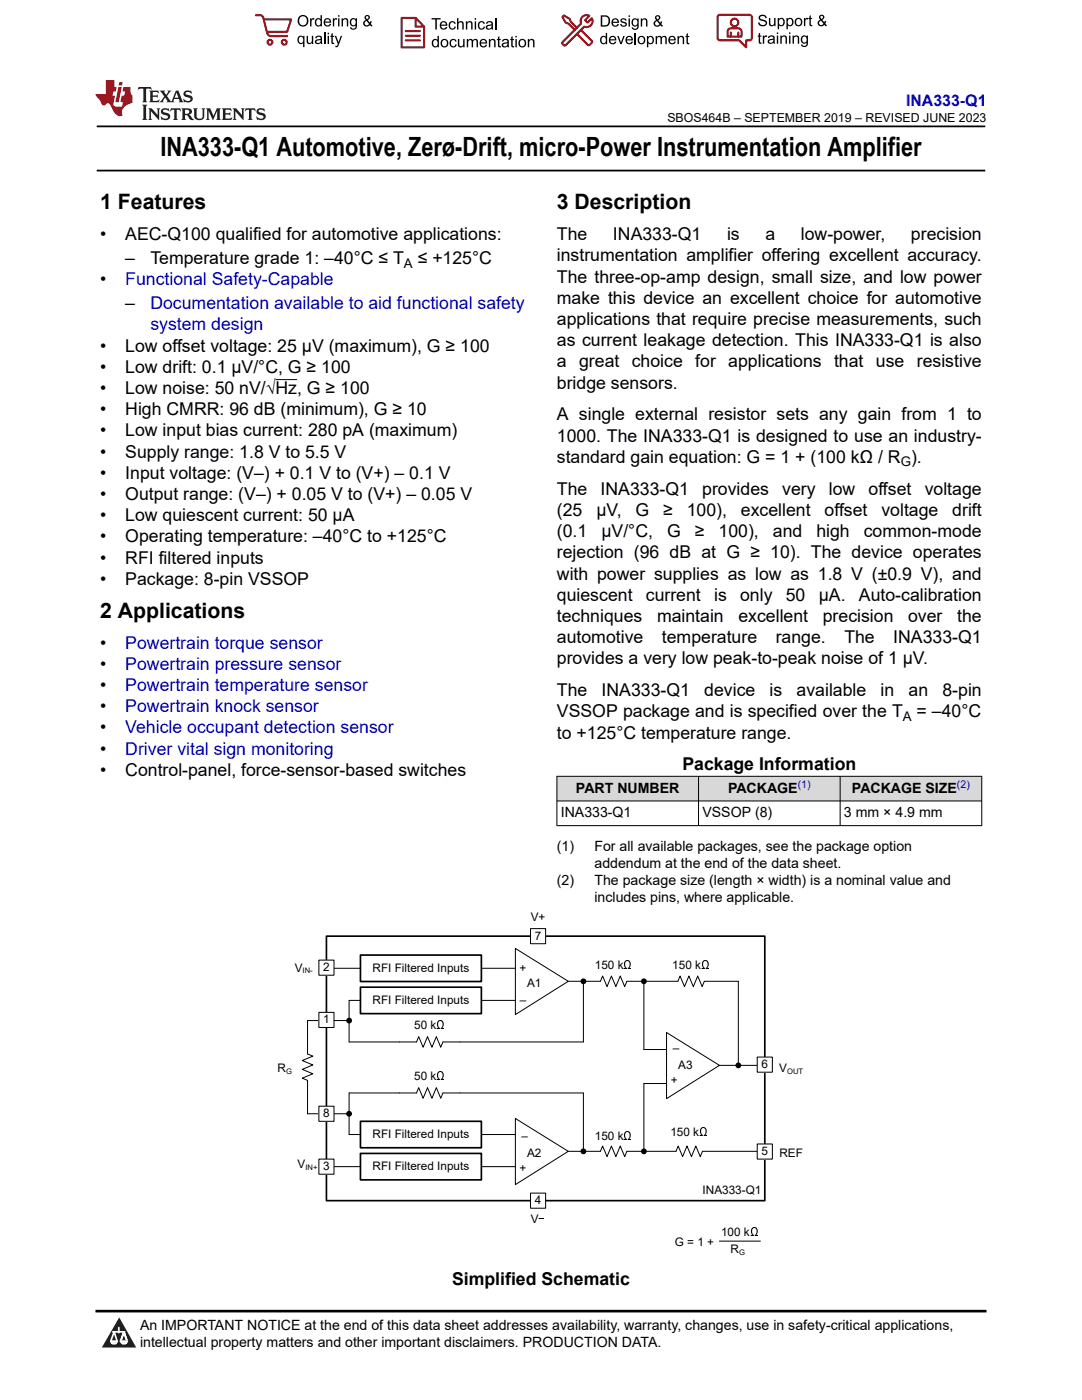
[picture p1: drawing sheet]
<svg xmlns="http://www.w3.org/2000/svg" width="216mm" height="279mm" viewBox="0 0 216 279" stroke-linecap="round" stroke-linejoin="round" font-family="sans-serif">
<path d="M19.3 25.2h177.3M19.3 34h177.3" fill="none" stroke="#000" stroke-width=".35"/>
<path d="M55 75.8h4.3" fill="none" stroke="#000" stroke-width=".2"/>
<g fill="#d8d8d8">
<path d="M111.1 154.9h84.8v5h-84.8z" fill-rule="evenodd"/>
<path d="M111.2 155h28.1v4.8h-28.1z" fill-rule="evenodd"/>
<path d="M139.4 155h28.2v4.8h-28.2z" fill-rule="evenodd"/>
<path d="M167.7 155h28.1v4.8h-28.1z" fill-rule="evenodd"/>
</g>
<path d="M111.1 154.9h84.9M111.1 159.9h84.9M111.1 154.9v9.9M139.4 154.9v9.9M167.6 154.9v9.9M195.9 154.9v9.9M111.1 164.8h84.9" fill="none" stroke="#000" stroke-width=".2"/>
<path d="M71.9 190.6h24.2v5.3h-24.2z" fill-rule="evenodd" fill="#fff"/>
<path d="M71.9 190.6h24.2v5.3h-24.2z" fill="none" stroke="#000" stroke-width=".34"/>
<path d="M71.9 197h24.2v5.3h-24.2z" fill-rule="evenodd" fill="#fff"/>
<path d="M71.9 197h24.2v5.3h-24.2z" fill="none" stroke="#000" stroke-width=".34"/>
<path d="M65.1 193.2h6.8M96.1 193.2h6.7M96.1 199.7h6.7M102.8 189.3l10.6 6.5-10.6 6.7zM113.4 195.8h3v12.1h-28l-.5 1.1-.8-2.1-.9 2.1-.9-2.1-.9 2.1-.9-2.1-.4 1h-13.4v-8.2h2.2M61.4 203.7h8.3" fill="none" stroke="#000" stroke-width=".2"/>
<path d="M71.9 223.8h24.2v5.3h-24.2z" fill-rule="evenodd" fill="#fff"/>
<path d="M71.9 223.8h24.2v5.3h-24.2z" fill="none" stroke="#000" stroke-width=".34"/>
<path d="M71.9 230.2h24.2v5.3h-24.2z" fill-rule="evenodd" fill="#fff"/>
<path d="M65.1 186.8h87.5v52.8h-87.5zM71.9 230.2h24.2v5.3h-24.2z" fill="none" stroke="#000" stroke-width=".34"/>
<path d="M116.4 195.8h3.4l.4-1 .9 2.1 .9-2.1 .9 2.1 .9-2.1 .8 2.1 .5-1.1h10.2l.4-1 .9 2.1 .9-2.1 .8 2.1 .9-2.1 .9 2.1 .4-1.1h6.8v16.8M128.5 195.8v13.7h4.5M61.4 203.7v6.6l1 .5-2.1 .9 2.1 .8-2.1 .9 2.1 .9-2.1 .9 1.1 .4v6.7h8.3M133 206.1l10.6 6.5-10.6 6.7zM133 216.2h-4.5v13.6M143.6 212.6h10.4M65.1 232.8h6.8M71.9 226.4h-2.2v-8.3h13.4l.4-1 .9 2.1 .9-2.1 .9 2.1 .9-2.1 .8 2.1 .5-1.1h28v11.7M96.1 226.4h6.7M96.1 232.8h6.7M102.8 223.2l10.6 6.6-10.6 6.6zM113.4 229.8h6.4l.4-1.1 .9 2.1 .9-2.1 .9 2.1 .9-2.1 .8 2.1 .5-1h9.8l.4-1.1 .9 2.1 .9-2.1 .9 2.1 .8-2.1 .9 2.1 .5-1h12.4" fill="none" stroke="#000" stroke-width=".2"/>
<path d="M63.6 202h3v3.1h-3z" fill-rule="evenodd" fill="#fff"/>
<path d="M63.6 202h3v3.1h-3z" fill="none" stroke="#000" stroke-width=".2"/>
<path d="M63.6 220.8h3v3h-3z" fill-rule="evenodd" fill="#fff"/>
<path d="M63.6 220.8h3v3h-3z" fill="none" stroke="#000" stroke-width=".2"/>
<path d="M151.1 211h3v3h-3z" fill-rule="evenodd" fill="#fff"/>
<path d="M151.1 211h3v3h-3z" fill="none" stroke="#000" stroke-width=".2"/>
<path d="M151.1 228.3h3v3h-3z" fill-rule="evenodd" fill="#fff"/>
<path d="M151.1 228.3h3v3h-3z" fill="none" stroke="#000" stroke-width=".2"/>
<path d="M63.6 191.6h3v3h-3z" fill-rule="evenodd" fill="#fff"/>
<path d="M63.6 191.6h3v3h-3z" fill="none" stroke="#000" stroke-width=".2"/>
<path d="M63.6 231.3h3v3h-3z" fill-rule="evenodd" fill="#fff"/>
<path d="M116 195.8h.4M128.1 195.8h.4M69.3 203.7h.4M147 212.6h.3M63.6 231.3h3v3h-3zM69.3 222.3h.4M116 229.8h.4M128.1 229.8h.4" fill="none" stroke="#000" stroke-width=".2"/>
<g fill="#000">
<circle cx="116.4" cy="195.8" r=".58"/>
<circle cx="128.5" cy="195.8" r=".58"/>
<circle cx="69.7" cy="203.7" r=".58"/>
<circle cx="147.3" cy="212.6" r=".58"/>
<circle cx="69.7" cy="222.3" r=".58"/>
<circle cx="116.4" cy="229.8" r=".58"/>
<circle cx="128.5" cy="229.8" r=".58"/>
</g>
<path d="M105.9 185.3h3v3h-3z" fill-rule="evenodd" fill="#fff"/>
<path d="M105.9 185.3h3v3h-3z" fill="none" stroke="#000" stroke-width=".2"/>
<path d="M105.9 238.1h3v3h-3z" fill-rule="evenodd" fill="#fff"/>
<path d="M105.9 238.1h3v3h-3zM143.5 247.7h8.2" fill="none" stroke="#000" stroke-width=".2"/>
<path d="M0 0h215.9v23.8h-215.9z" fill-rule="evenodd" fill="#fff"/>
<path d="M27.7 17.4l-.2 .6 .5-.3h.6v.1v2.2l-.2 .4h1l-.2-.4v-2.2v-.1h.5l.5 .3-.1-.6zM29.8 18.1l.2 .4v1.5l-.2 .4h1.9l.1-.6a1.08 1.08 0 0 1-1.3 .2v-.7h.6l.4 .2v-.6l-.4 .2h-.6v-.6l.2-.1a1 1 0 0 1 1 .2l-.1-.5zM31.8 18.1l1 1.1-1 1.2h.9l-.2-.2 .4-.7 .5 .7-.2 .2h1.6l-.2-.2 .1-.4h1l.1 .4-.1 .2h.9l-.2-.3-.8-2h-.5l-1 2.2-.8-1.1 .9-1.1h-.8l.2 .2-.5 .7-.3-.7 .1-.2zM35.2 18.5l.4 1h-.8zM36.8 18.2a.65 .65 0 0 0-.2 .7 .65 .65 0 0 0 .6 .5l.7 .2 .1 .2a.79 .79 0 0 1-.7 .4 .79 .79 0 0 1-.7-.5l.1 .7 .2-.1a.93 .93 0 0 0 1.1 .1 .93 .93 0 0 0 .4-1 1.46 1.46 0 0 0-1.2-.6l-.1-.3a1.09 1.09 0 0 1 1.2 .2l-.2-.6-.1 .1-.6-.2zM28.4 20.9l.2 .4v2.3l-.2 .3h1l-.2-.3v-2.3l.2-.4zM29.6 21.6l.2 .4v1.6l-.2 .3h.8l-.3-.3v-1.4l1.7 1.8v-2l.2-.4h-.8l.2 .2 .1 1.1-1.2-1.3zM32.3 21.8a.65 .65 0 0 0-.2 .7 .65 .65 0 0 0 .7 .4l.6 .2 .1 .2a.79 .79 0 0 1-.7 .4 .79 .79 0 0 1-.7-.5l.1 .7 .2-.1a.93 .93 0 0 0 1.1 .1 .93 .93 0 0 0 .4-.9 1.46 1.46 0 0 0-1.2-.6l-.1-.4a1.09 1.09 0 0 1 1.2 .2l-.2-.6-.1 .1-.6-.1zM34.1 21.6l-.1 .7a.63 .63 0 0 1 .7-.4l.1 1.7-.3 .3h1l-.2-.3v-1.7a.66 .66 0 0 1 .8 .4l-.1-.7zM36.2 21.6l.2 .4v1.6l-.2 .3h.9l-.2-.2v-.7h.5l.1 .2a.79 .79 0 0 0 1.2 .6l-1-.9a.61 .61 0 0 0 .6-.6 .61 .61 0 0 0-.5-.6zM36.9 21.9h.2a.47 .47 0 0 1 .5 .1 .47 .47 0 0 1 .1 .5l-.2 .2h-.6zM38.5 21.6l.2 .2a2.27 2.27 0 0 0 .4 2 1.04 1.04 0 0 0 1.7-.7v-1.3l.2-.2h-.8l.2 .4v1.1a.6 .6 0 0 1-.6 .6 .6 .6 0 0 1-.6-.6v-1.1l.3-.4zM41.1 21.6l.2 .4v1.6l-.2 .3h.7l-.2-.3v-1.5l.9 1.9 .8-1.9v1.5l-.2 .3h1l-.3-.3v-1.6l.3-.4h-.8l-.7 1.5-.7-1.5zM44.3 21.6l.2 .4v1.6l-.2 .3h1.9l.1-.5a1.09 1.09 0 0 1-1.3 .1v-.6h.6l.4 .1v-.6l-.4 .2h-.6v-.6l.2-.1a1.01 1.01 0 0 1 1 .3l-.1-.6zM46.4 21.6l.3 .4v1.6l-.3 .3h.8l-.2-.3v-1.4l1.6 1.8v-2l.2-.4h-.7l.2 .2v1.1l-1.2-1.3zM49 21.6l-.1 .7a.63 .63 0 0 1 .8-.4v1.7l-.3 .3h1l-.2-.3v-1.7a.66 .66 0 0 1 .8 .4l-.1-.7zM51.4 21.8a.65 .65 0 0 0-.2 .7 .65 .65 0 0 0 .6 .4l.6 .2 .2 .2a.79 .79 0 0 1-.8 .4 .79 .79 0 0 1-.6-.5l.1 .7 .2-.1a.93 .93 0 0 0 1 .1 .93 .93 0 0 0 .5-.9 1.46 1.46 0 0 0-1.3-.6l-.1-.4a1.09 1.09 0 0 1 1.3 .2l-.2-.6-.2 .1-.5-.1z" fill="#231f20"/>
<path d="M21.1 16v2.8h-2.1l.1 .3 .9 1a.95 .95 0 0 0 .9 .9 .59 .59 0 0 1 .6-.4 .59 .59 0 0 1 .5 .4l.4 .8a1.59 1.59 0 0 0 2.1 1.3 1.61 1.61 0 0 1 1-2.2l1-.4-.1-1.5a1.59 1.59 0 0 1-.4-1.6h-1.4l-.2 .9h.5l-.1 .8h-.5l-.2 1v.2l.4 .1-.2 .9h-.6a.73 .73 0 0 1-1.1-.7l.3-1.5h-.5l.2-.8h.5l.2-.9h-.5v-1.4zM23.6 17.4l-.6 3h.7l.6-3zM23.8 16.4l-.1 .7h.7l.1-.7z" fill="#ed1c24"/>
<g fill="#000">
<path d="M59.4 4.2a1.12 1.12 0 0 1 2.2 0 1.12 1.12 0 0 1-2.2 0zM59.9 3.5a.89 .89 0 0 0-.1 1.1 .89 .89 0 0 0 1.1 .4 .88 .88 0 0 0 .3-1.3 .88 .88 0 0 0-1.3-.2z" fill-rule="evenodd"/>
<path d="M59.5 7.3l.5-.2 .5 .3v-.3h.3v2.3h-.3v-.8a.74 .74 0 0 1-1 0 .74 .74 0 0 1-.1-1zM59.8 7.5a.57 .57 0 0 0-.2 .7 .57 .57 0 0 0 .8 .2 .57 .57 0 0 0 .1-.7 .57 .57 0 0 0-.7-.2z" fill-rule="evenodd"/>
<path d="M61.9 3.6h.2v.3l.2-.2 .3-.1 .2 .1-.1 .3a.36 .36 0 0 0-.5 0 .36 .36 0 0 0 0 .4v.9h-.3z" fill-rule="evenodd"/>
<path d="M61.2 7.1h.3v.9a.41 .41 0 0 0 .4 .6 .41 .41 0 0 0 .3-.6v-.9h.3v1.7h-.2v-.3a.58 .58 0 0 1-.7 .3 .58 .58 0 0 1-.4-.6z" fill-rule="evenodd"/>
<path d="M63 3.8l.5-.2 .5 .2v-.8h.2v2.3h-.2v-.2a.75 .75 0 0 1-1-.1 .75 .75 0 0 1-.1-1zM63.2 4a.57 .57 0 0 0-.1 .7 .57 .57 0 0 0 .8 .2 .57 .57 0 0 0 .1-.7 .57 .57 0 0 0-.8-.2z" fill-rule="evenodd"/>
<path d="M63 7.3a.74 .74 0 0 1 1-.1 .74 .74 0 0 1 .3 .9v.7h-.3v-.2a.57 .57 0 0 1-.8 .2 .57 .57 0 0 1-.2-.8l1-.3a.41 .41 0 0 0-.4-.4 .41 .41 0 0 0-.4 .4l-.3-.1zM63.2 8.2a.35 .35 0 0 0 .2 .5 .35 .35 0 0 0 .5-.3l.1-.4z" fill-rule="evenodd"/>
<path d="M65.4 6.5h.3v.3h-.3zM65.4 7.1h.3v1.7h-.3z" fill-rule="evenodd"/>
<path d="M64.8 3.8a.76 .76 0 0 1 .9-.1 .76 .76 0 0 1 .4 .8h-1.2a.47 .47 0 0 0 .3 .6 .47 .47 0 0 0 .6-.4l.3 .1a.82 .82 0 0 1-1.3 .3 .82 .82 0 0 1 0-1.3zM65 4l-.1 .3h.9l-.3-.4z" fill-rule="evenodd"/>
<path d="M66.4 3.6h.3v.3l.1-.2 .4-.1 .1 .1-.1 .3a.36 .36 0 0 0-.4 0 .36 .36 0 0 0-.1 .4v.9h-.3z" fill-rule="evenodd"/>
<path d="M66.1 6.7l.3-.1v.5h.3v.3h-.3v.9l.1 .2h.2v.3a.41 .41 0 0 1-.4-.1 .41 .41 0 0 1-.2-.4v-.9h-.2v-.3h.2z" fill-rule="evenodd"/>
<path d="M66.8 7.1h.3l.4 1.4 .5-1.4h.3l-.6 1.7a.57 .57 0 0 1-.8 .6v-.3a.37 .37 0 0 0 .5-.3z" fill-rule="evenodd"/>
<path d="M67.5 3h.2v.3h-.2zM67.5 3.6h.2v1.7h-.2z" fill-rule="evenodd"/>
<path d="M68.2 3.6h.2v.3a.58 .58 0 0 1 .7-.3 .58 .58 0 0 1 .4 .7v1h-.3v-1a.4 .4 0 0 0-.4-.5 .4 .4 0 0 0-.4 .6v.9h-.2z" fill-rule="evenodd"/>
<path d="M70 3.8l.5-.2 .5 .2v-.2h.2v1.5a.71 .71 0 0 1-.5 .8 .71 .71 0 0 1-.8-.5h.2a.46 .46 0 0 0 .6 .3 .46 .46 0 0 0 .3-.6 .78 .78 0 0 1-1.1-.2 .78 .78 0 0 1 .1-1.1zM70.2 4a.53 .53 0 0 0-.1 .8 .53 .53 0 0 0 .8 0 .54 .54 0 0 0 0-.7 .54 .54 0 0 0-.7-.1z" fill-rule="evenodd"/>
<path d="M72.9 3.1a.53 .53 0 0 1 .8 .1 .53 .53 0 0 1-.3 .8l.4 .5 .1-.3 .3 .1-.2 .5 .3 .3-.2 .2-.3-.3a.71 .71 0 0 1-1.2 .1 .71 .71 0 0 1 .4-1.1l-.3-.5zM73 3.5a.3 .3 0 0 0 .6 0 .3 .3 0 0 0-.6 0zM72.9 4.3a.45 .45 0 0 0 0 .7 .45 .45 0 0 0 .7-.2l-.5-.6z" fill-rule="evenodd"/>
<path d="M86.1 3.6h1.8v.3h-.7v2h-.3v-2h-.8z" fill-rule="evenodd"/>
<path d="M86.3 8l.5-.2 .5 .2v-.8h.3v2.2h-.3v-.2a.76 .76 0 0 1-1 0 .76 .76 0 0 1-.1-1zM86.6 8.1a.58 .58 0 0 0-.2 .8 .58 .58 0 0 0 .8 .2 .58 .58 0 0 0 .1-.8 .58 .58 0 0 0-.7-.2z" fill-rule="evenodd"/>
<path d="M88.2 7.9a.81 .81 0 0 1 1.1 .2 .81 .81 0 0 1-.2 1.1 .81 .81 0 0 1-1.1-.1l-.1-.8zM88.3 8.1a.57 .57 0 0 0 0 .9 .57 .57 0 0 0 .8 0 .57 .57 0 0 0 0-.8 .57 .57 0 0 0-.8-.1z" fill-rule="evenodd"/>
<path d="M88 4.4a.77 .77 0 0 1 .9-.1 .77 .77 0 0 1 .4 .8h-1.3a.48 .48 0 0 0 .4 .6 .48 .48 0 0 0 .6-.3h.3a.83 .83 0 0 1-1.3 .4 .83 .83 0 0 1 0-1.4zM88.2 4.6l-.2 .3h1l-.3-.4z" fill-rule="evenodd"/>
<path d="M89.7 4.4a.7 .7 0 0 1 1.2 .3l-.2 .1a.45 .45 0 0 0-.6-.3 .45 .45 0 0 0-.3 .6 .45 .45 0 0 0 .3 .6 .45 .45 0 0 0 .6-.4h.3a.76 .76 0 0 1-1.1 .6 .76 .76 0 0 1-.3-1.1z" fill-rule="evenodd"/>
<path d="M89.9 8a.7 .7 0 0 1 1.2 .3h-.3a.45 .45 0 0 0-.5-.3 .45 .45 0 0 0-.3 .6 .45 .45 0 0 0 .3 .6 .45 .45 0 0 0 .6-.4l.2 .1a.76 .76 0 0 1-1 .5 .76 .76 0 0 1-.4-1.1z" fill-rule="evenodd"/>
<path d="M91.2 3.6h.3v.8a.59 .59 0 0 1 .7-.2 .59 .59 0 0 1 .3 .7v1h-.2v-1a.4 .4 0 0 0-.5-.4 .4 .4 0 0 0-.3 .5v.9h-.3z" fill-rule="evenodd"/>
<path d="M91.4 7.8h.2v.9a.41 .41 0 0 0 .5 .5 .41 .41 0 0 0 .3-.5v-.9h.3v1.6h-.3v-.2a.58 .58 0 0 1-.7 .3 .58 .58 0 0 1-.3-.7z" fill-rule="evenodd"/>
<path d="M93 4.2h.2v.3a.59 .59 0 0 1 .7-.3 .59 .59 0 0 1 .4 .7v1h-.3v-1a.41 .41 0 0 0-.4-.5 .41 .41 0 0 0-.4 .6v.9h-.2z" fill-rule="evenodd"/>
<path d="M93.1 7.8h.3v.2a.56 .56 0 0 1 1 0 .54 .54 0 0 1 .6-.2 .54 .54 0 0 1 .4 .5v1.1h-.3v-1a.34 .34 0 0 0-.3-.4 .34 .34 0 0 0-.4 .3v1.1h-.3v-1a.38 .38 0 0 0-.5-.4 .38 .38 0 0 0-.2 .6v.8h-.3z" fill-rule="evenodd"/>
<path d="M94.7 3.6h.3v.3h-.3zM94.7 4.2h.3v1.7h-.3z" fill-rule="evenodd"/>
<path d="M95.5 4.4a.7 .7 0 0 1 1.3 .3l-.3 .1a.45 .45 0 0 0-.6-.3 .45 .45 0 0 0-.3 .6 .45 .45 0 0 0 .3 .6 .45 .45 0 0 0 .6-.4h.3a.76 .76 0 0 1-1.1 .6 .76 .76 0 0 1-.3-1.1z" fill-rule="evenodd"/>
<path d="M95.9 8a.77 .77 0 0 1 .9-.2 .77 .77 0 0 1 .4 .9h-1.2a.48 .48 0 0 0 .3 .5 .48 .48 0 0 0 .6-.3h.3a.83 .83 0 0 1-1.3 .4 .83 .83 0 0 1 0-1.3zM96.1 8.1l-.1 .4h.9l-.2-.5z" fill-rule="evenodd"/>
<path d="M97.5 7.8h.3v.2a.59 .59 0 0 1 .7-.2 .59 .59 0 0 1 .4 .6v1h-.3v-1a.41 .41 0 0 0-.5-.4 .41 .41 0 0 0-.3 .5v.9h-.3z" fill-rule="evenodd"/>
<path d="M97.1 4.4a.74 .74 0 0 1 1-.1 .74 .74 0 0 1 .3 .9v.7h-.3v-.2a.59 .59 0 0 1-.8 .2 .59 .59 0 0 1-.3-.8l1.1-.3a.42 .42 0 0 0-.4-.4 .42 .42 0 0 0-.5 .4l-.2-.1zM97.3 5.3a.36 .36 0 0 0 .2 .5 .36 .36 0 0 0 .5-.2l.1-.5z" fill-rule="evenodd"/>
<path d="M99.4 7.4l.2-.2v.6h.3v.2h-.3v1l.1 .2h.2l.1 .2a.41 .41 0 0 1-.5 0 .41 .41 0 0 1-.1-.4v-1h-.2v-.2h.2z" fill-rule="evenodd"/>
<path d="M100.3 8a.74 .74 0 0 1 .9-.2 .74 .74 0 0 1 .3 .9l.1 .7h-.3v-.2a.59 .59 0 0 1-.8 .3 .59 .59 0 0 1-.3-.8l1-.3a.42 .42 0 0 0-.3-.4 .42 .42 0 0 0-.5 .3h-.3zM100.5 8.8a.36 .36 0 0 0 .1 .5 .36 .36 0 0 0 .5-.2l.2-.5z" fill-rule="evenodd"/>
<path d="M102 7.4l.3-.2v.6h.3v.2h-.3v1l.1 .2h.2v.2a.41 .41 0 0 1-.5 0 .41 .41 0 0 1-.1-.4v-1h-.2v-.2h.2z" fill-rule="evenodd"/>
<path d="M102.8 7.2h.3v.3h-.3zM102.8 7.8h.3v1.6h-.3z" fill-rule="evenodd"/>
<path d="M103.7 7.9a.81 .81 0 0 1 1.1 .2 .81 .81 0 0 1-.1 1.1 .81 .81 0 0 1-1.2-.1v-.8zM103.9 8.1a.57 .57 0 0 0-.1 .9 .57 .57 0 0 0 .8 0 .57 .57 0 0 0 0-.8 .57 .57 0 0 0-.7-.1z" fill-rule="evenodd"/>
<path d="M105.3 7.8h.3v.2a.59 .59 0 0 1 .7-.2 .59 .59 0 0 1 .4 .6v1h-.3v-1a.41 .41 0 0 0-.5-.4 .41 .41 0 0 0-.3 .5v.9h-.3z" fill-rule="evenodd"/>
<path d="M119.9 3.1h.7a1.12 1.12 0 0 1 1.1 1.1 1.12 1.12 0 0 1-1 1.1h-.8zM120.2 3.3v1.7h.4a.86 .86 0 0 0 .8-.8 .86 .86 0 0 0-.8-.9z" fill-rule="evenodd"/>
<path d="M119.9 7.4l.5-.3 .5 .3v-.8h.2v2.2h-.2v-.2a.75 .75 0 0 1-1 0 .75 .75 0 0 1-.1-1zM120.1 7.5a.57 .57 0 0 0-.1 .8 .57 .57 0 0 0 .8 .2 .57 .57 0 0 0 .1-.8 .57 .57 0 0 0-.8-.2z" fill-rule="evenodd"/>
<path d="M121.7 7.4a.76 .76 0 0 1 .9-.2 .76 .76 0 0 1 .4 .9h-1.2a.47 .47 0 0 0 .3 .5 .47 .47 0 0 0 .6-.3h.3a.82 .82 0 0 1-1.3 .4 .82 .82 0 0 1 0-1.3zM121.9 7.5l-.1 .3h.9l-.3-.4z" fill-rule="evenodd"/>
<path d="M122.2 3.9a.76 .76 0 0 1 .9-.2 .76 .76 0 0 1 .4 .9h-1.2a.47 .47 0 0 0 .4 .5 .47 .47 0 0 0 .5-.3h.3a.82 .82 0 0 1-1.3 .4 .82 .82 0 0 1 0-1.3zM122.5 4l-.2 .3h.9l-.2-.4z" fill-rule="evenodd"/>
<path d="M123.9 3.8a.71 .71 0 0 1 1.1 .3h-.2a.32 .32 0 0 0-.4-.3 .32 .32 0 0 0-.3 .4h.1a.75 .75 0 0 1 .9 .8 .72 .72 0 0 1-.7 .3 .72 .72 0 0 1-.7-.5h.3a.36 .36 0 0 0 .4 .4 .36 .36 0 0 0 .3-.5 .8 .8 0 0 1-.9-.7z" fill-rule="evenodd"/>
<path d="M123.2 7.2h.3l.4 1.3 .5-1.3h.3l-.7 1.6h-.2z" fill-rule="evenodd"/>
<path d="M125.4 3.1h.3v.3h-.3zM125.4 3.7h.3v1.6h-.3z" fill-rule="evenodd"/>
<path d="M125 7.4a.76 .76 0 0 1 .9-.2 .76 .76 0 0 1 .4 .9h-1.2a.47 .47 0 0 0 .3 .5 .47 .47 0 0 0 .6-.3h.3a.82 .82 0 0 1-1.3 .4 .82 .82 0 0 1 0-1.3zM125.2 7.5l-.1 .3h.9l-.2-.4z" fill-rule="evenodd"/>
<path d="M126.2 3.9l.5-.3 .5 .3v-.2h.2v1.4a.71 .71 0 0 1-.5 .8 .71 .71 0 0 1-.8-.5l.2 .1a.46 .46 0 0 0 .6 .2 .46 .46 0 0 0 .3-.6 .78 .78 0 0 1-1.1-.1 .78 .78 0 0 1 .1-1.1zM126.4 4a.53 .53 0 0 0-.1 .8 .53 .53 0 0 0 .8 0 .54 .54 0 0 0 0-.7 .54 .54 0 0 0-.7-.1z" fill-rule="evenodd"/>
<path d="M127.5 7.3a.8 .8 0 0 1 1.1 .2 .8 .8 0 0 1-.1 1.1 .8 .8 0 0 1-1.2-.1v-.8zM127.7 7.5a.56 .56 0 0 0-.1 .9 .56 .56 0 0 0 .8-.1 .56 .56 0 0 0 0-.7 .56 .56 0 0 0-.7-.1z" fill-rule="evenodd"/>
<path d="M127.9 3.7h.2v.2a.58 .58 0 0 1 .7-.2 .58 .58 0 0 1 .4 .6v1h-.3v-1a.4 .4 0 0 0-.4-.4 .4 .4 0 0 0-.4 .5v.9h-.2z" fill-rule="evenodd"/>
<path d="M129.1 7.2h.2v.2a.72 .72 0 0 1 1-.1 .72 .72 0 0 1 .2 1 .64 .64 0 0 1-.5 .5 .64 .64 0 0 1-.6-.2v.8h-.3zM129.5 7.5a.56 .56 0 0 0-.2 .8 .56 .56 0 0 0 .8 .2 .56 .56 0 0 0 .1-.8 .56 .56 0 0 0-.7-.2z" fill-rule="evenodd"/>
<path d="M130.8 7.2h.3v.2a.55 .55 0 0 1 .9 0 .53 .53 0 0 1 .6-.3 .53 .53 0 0 1 .4 .6v1.1h-.2v-1a.34 .34 0 0 0-.3-.4 .34 .34 0 0 0-.4 .3v1.1h-.3v-1a.37 .37 0 0 0-.5-.4 .37 .37 0 0 0-.2 .6v.8h-.3z" fill-rule="evenodd"/>
<path d="M130.8 3.2a.53 .53 0 0 1 .9 .1 .53 .53 0 0 1-.4 .8l.4 .5 .2-.4 .2 .1-.2 .5 .4 .3-.2 .3-.3-.4a.71 .71 0 0 1-1.2 .1 .71 .71 0 0 1 .3-1.1l-.2-.5zM130.9 3.6a.3 .3 0 0 0 .6 0 .3 .3 0 0 0-.6 0zM130.9 4.3a.45 .45 0 0 0 0 .7 .45 .45 0 0 0 .7-.2l-.5-.6z" fill-rule="evenodd"/>
<path d="M133.6 7.4a.76 .76 0 0 1 .9-.2 .76 .76 0 0 1 .3 .9h-1.2a.47 .47 0 0 0 .4 .5 .47 .47 0 0 0 .6-.3h.2a.82 .82 0 0 1-1.2 .4 .82 .82 0 0 1 0-1.3zM133.8 7.5l-.2 .3h1l-.3-.4z" fill-rule="evenodd"/>
<path d="M135.2 7.2h.2v.2a.58 .58 0 0 1 .7-.2 .58 .58 0 0 1 .4 .6v1h-.3v-1a.4 .4 0 0 0-.4-.4 .4 .4 0 0 0-.3 .5v.9h-.3z" fill-rule="evenodd"/>
<path d="M137 6.8l.3-.2v.6h.2v.2h-.2v1v.2h.2l.1 .2a.41 .41 0 0 1-.5 0 .41 .41 0 0 1-.1-.5v-.9h-.2v-.2h.2z" fill-rule="evenodd"/>
<path d="M151.6 3.1a.88 .88 0 0 1 1.4 .5h-.3a.49 .49 0 0 0-.5-.5 .49 .49 0 0 0-.5 .6l.1 .1a1.06 1.06 0 0 1 1.2 1 .95 .95 0 0 1-.9 .4 .95 .95 0 0 1-.8-.7h.3a.58 .58 0 0 0 .6 .5 .58 .58 0 0 0 .5-.6l-.2-.1a.95 .95 0 0 1-1.1-.9z" fill-rule="evenodd"/>
<path d="M151.4 6.7l.3-.2v.6h.2v.2h-.2v1v.2h.2l.1 .2a.41 .41 0 0 1-.5 0 .41 .41 0 0 1-.1-.5v-.9h-.2v-.2h.2z" fill-rule="evenodd"/>
<path d="M152.2 7.1h.3v.2l.1-.2h.4h.1l-.1 .3a.36 .36 0 0 0-.4 0 .36 .36 0 0 0-.1 .5v.8h-.3z" fill-rule="evenodd"/>
<path d="M153.3 7.3a.74 .74 0 0 1 1-.2 .74 .74 0 0 1 .3 .9l.1 .7h-.3l-.1-.2a.57 .57 0 0 1-.8 .3 .57 .57 0 0 1-.1-.9l.9-.2a.41 .41 0 0 0-.4-.4 .41 .41 0 0 0-.4 .3h-.3zM153.5 8.1a.35 .35 0 0 0 .2 .5 .35 .35 0 0 0 .5-.2l.1-.5z" fill-rule="evenodd"/>
<path d="M153.4 3.6h.3v.9a.41 .41 0 0 0 .4 .5 .41 .41 0 0 0 .4-.5v-.9h.2v1.6h-.2v-.2a.58 .58 0 0 1-.7 .2 .58 .58 0 0 1-.4-.6z" fill-rule="evenodd"/>
<path d="M155 6.5h.3v.3h-.3zM155 7.1h.3v1.6h-.3z" fill-rule="evenodd"/>
<path d="M155.2 3.6h.2v.2a.72 .72 0 0 1 1-.1 .72 .72 0 0 1 .2 1 .64 .64 0 0 1-.5 .5 .64 .64 0 0 1-.6-.2v.8h-.3zM155.6 3.9a.56 .56 0 0 0-.2 .8 .56 .56 0 0 0 .8 .2 .56 .56 0 0 0 .1-.8 .56 .56 0 0 0-.7-.2z" fill-rule="evenodd"/>
<path d="M155.7 7.1h.3v.2a.58 .58 0 0 1 .7-.2 .58 .58 0 0 1 .3 .6v1h-.3v-1a.4 .4 0 0 0-.4-.4 .4 .4 0 0 0-.3 .5v.9h-.3z" fill-rule="evenodd"/>
<path d="M156.9 3.6h.3v.2a.72 .72 0 0 1 .9-.1 .72 .72 0 0 1 .2 1 .64 .64 0 0 1-.4 .5 .64 .64 0 0 1-.7-.2v.8h-.3zM157.3 3.9a.56 .56 0 0 0-.1 .8 .56 .56 0 0 0 .7 .2 .56 .56 0 0 0 .2-.8 .56 .56 0 0 0-.8-.2z" fill-rule="evenodd"/>
<path d="M157.4 6.5h.3v.3h-.3zM157.4 7.1h.3v1.6h-.3z" fill-rule="evenodd"/>
<path d="M158.1 7.1h.3v.2a.58 .58 0 0 1 .7-.2 .58 .58 0 0 1 .4 .6v1h-.3v-1a.4 .4 0 0 0-.5-.4 .4 .4 0 0 0-.3 .5v.9h-.3z" fill-rule="evenodd"/>
<path d="M158.8 3.7a.8 .8 0 0 1 1.1 .2 .8 .8 0 0 1-.1 1.1 .8 .8 0 0 1-1.1-.1l-.1-.8zM159 3.9a.56 .56 0 0 0-.1 .9 .56 .56 0 0 0 .9 0 .56 .56 0 0 0-.1-.8 .56 .56 0 0 0-.7-.1z" fill-rule="evenodd"/>
<path d="M160 7.3l.5-.2 .5 .2v-.2h.2v1.4a.71 .71 0 0 1-.5 .9 .71 .71 0 0 1-.9-.5h.3a.46 .46 0 0 0 .6 .2 .46 .46 0 0 0 .2-.6 .78 .78 0 0 1-1-.1 .78 .78 0 0 1 .1-1.1zM160.2 7.4a.53 .53 0 0 0-.1 .8 .53 .53 0 0 0 .8 0 .54 .54 0 0 0 0-.7 .54 .54 0 0 0-.7-.1z" fill-rule="evenodd"/>
<path d="M160.4 3.6h.3v.2l.1-.2h.4h.1l-.1 .3a.36 .36 0 0 0-.4 0 .36 .36 0 0 0-.1 .5v.8h-.3z" fill-rule="evenodd"/>
<path d="M161.5 3.2l.3-.2v.6h.3v.2h-.3v1v.2h.3v.2a.41 .41 0 0 1-.5 0 .41 .41 0 0 1-.1-.5v-.9h-.2v-.2h.2z" fill-rule="evenodd"/>
<path d="M163.6 3.1a.53 .53 0 0 1 .8 .1 .53 .53 0 0 1-.3 .8l.4 .5 .1-.3h.3l-.2 .5 .3 .3-.2 .3-.3-.3a.71 .71 0 0 1-1.2 .1 .71 .71 0 0 1 .4-1.2l-.3-.5zM163.7 3.5a.3 .3 0 0 0 .5 0 .3 .3 0 0 0-.5 0zM163.6 4.2a.45 .45 0 0 0 0 .8 .45 .45 0 0 0 .7-.3l-.5-.6z" fill-rule="evenodd"/>
</g>
<path d="M64.8 6.5v2.3M98.9 3.6v2.3M126.8 6.6v2.2" fill="none" stroke="#000" stroke-width=".28"/>
<g fill="none" stroke="#de0000" stroke-width=".42">
<path d="M51.1 3l1 .1a1.4 1.4 0 0 1 .6 1.2l.7 2.5a.95 .95 0 0 0 1.1 .4h2.8M52.7 3.9h5.4l-.8 2.4h-4M80.1 3.6h2.8v1.7h1.7v4.2h-4.5zM81 7.1h2.8M81 6.2h2.8M81 8.1h2.8M82.9 3.6l1.7 1.7M115.1 5.5l-1.3-1.2-.1-.5-1.2-.7-.3 .3 .7 1.1 .5 .2 1.3 1.3M115.9 6l2.2 2.2v.3l-.5 .5h-.3l-2.2-2.2zM115.9 6l.7-.7a1.19 1.19 0 0 0 1.3-.3 1.19 1.19 0 0 0 .2-1.4l-.9 .9-.4-.5 .8-.8a1.19 1.19 0 0 0-1.4 .1 1.19 1.19 0 0 0-.2 1.4l-3.8 3.7v.3l.3 .3h.3l2.3-2.2M143.2 3.2l.4-.2h6l.4 .2v4.4l-.2 .4-.9 .1v1.3l-1.4-1.3h-3.9l-.4-.3zM145.4 5.8l.4-.1h1.6a.61 .61 0 0 1 .6 .6v1h-2.8v-1z"/>
<path d="M145.8 6.5v.8M147.3 6.5v.8"/>
<circle cx="53.9" cy="8.4" r=".49"/>
<circle cx="56.7" cy="8.4" r=".49"/>
<circle cx="146.6" cy="4.5" r=".75"/>
</g>
<path d="M0 261.4h215.9v18h-215.9z" fill-rule="evenodd" fill="#fff"/>
<path d="M23.8 262.9l3.4 6h-6.9z" fill="#231f20"/>
<path d="M22.1 267.7h1.3l-.4 .5h-.3a.55 .55 0 0 1-.6-.5z" fill-rule="evenodd" fill="#fff"/>
<path d="M22.1 267.7h1.3l-.4 .5h-.3a.55 .55 0 0 1-.6-.5z" fill="none" stroke="#231f20" stroke-width=".34"/>
<path d="M22.1 267.7h1.3l-.4 .5h-.5zM22.6 265.8h.1M22.6 265.8h2.3zM23.7 265.9h.1M23.7 264.9v1zM24 267.7h.1" fill="none" stroke="#fff" stroke-width=".34"/>
<path d="M24.7 265.8l-.7 1.9z" fill="#fff"/>
<path d="M24.7 265.8l-.7 1.9z" fill="none" stroke="#fff" stroke-width=".34"/>
<path d="M24.7 265.8l.7 1.9z" fill="#fff"/>
<path d="M22.8 265.8l-.7 1.9zM22.8 265.8l.6 1.9zM24.7 265.8l.7 1.9zM25.3 267.7h.1" fill="none" stroke="#fff" stroke-width=".34"/>
<path d="M24.1 267.7h1.3a.65 .65 0 0 1-.6 .5 .65 .65 0 0 1-.7-.5z" fill-rule="evenodd" fill="#fff"/>
<path d="M24.1 267.7h1.3a.65 .65 0 0 1-.6 .5 .65 .65 0 0 1-.7-.5z" fill="none" stroke="#231f20" stroke-width=".34"/>
<path d="M24 267.7h.1M24.1 267.7h1.3l-.4 .5h-.5z" fill="none" stroke="#fff" stroke-width=".34"/>
<path d="M19 261.7h177.8" fill="none" stroke="#000" stroke-width=".53"/>
<text font-size="5.3" x="32" y="31.2">INA333-Q1 Automotive, Zerø-Drift, micro-Power Instrumentation Amplifier</text>
<g font-size="4.2">
<text x="20" y="41.8">1 Features</text>
<text x="111.1" y="41.8">3 Description</text>
<text x="20" y="123.3">2 Applications</text>
</g>
<g font-size="3.5">
<text x="20" y="47.9">•</text>
<text x="25" y="47.9">AEC-Q100 qualified for automotive applications:</text>
<text x="111.1" y="47.9">The</text>
<text x="122.3" y="47.9">INA333-Q1</text>
<text x="145.1" y="47.9">is</text>
<text x="152.7" y="47.9">a</text>
<text x="159.8" y="47.9">low-power,</text>
<text x="181.8" y="47.9">precision</text>
<text x="25" y="52.7">–</text>
<text x="30" y="52.7">Temperature grade 1: –40°C ≤ T</text>
<text x="83.4" y="52.7">≤ +125°C</text>
<text x="111.1" y="52.2">instrumentation amplifier offering excellent accuracy.</text>
<text x="20" y="56.9">•</text>
<text x="111.1" y="56.4">The three-op-amp design, small size, and low power</text>
<text x="25" y="61.7">–</text>
<text x="111.1" y="64.9">applications that require precise measurements, such</text>
<text x="111.1" y="60.6">make this device an excellent choice for automotive</text>
<text x="20" y="70.2">•</text>
<text x="25" y="70.2">Low offset voltage: 25 μV (maximum), G ≥ 100</text>
<text x="111.1" y="69.1">as current leakage detection. This INA333-Q1 is also</text>
<text x="20" y="74.4">•</text>
<text x="25" y="74.4">Low drift: 0.1 μV/°C, G ≥ 100</text>
<text x="111.1" y="73.3">a</text>
<text x="111.1" y="77.6">bridge sensors.</text>
<text x="115.6" y="73.3">great</text>
<text x="126.1" y="73.3">choice</text>
<text x="138.7" y="73.3">for applications</text>
<text x="166.4" y="73.3">that</text>
<text x="174.8" y="73.3">use</text>
<text x="182.9" y="73.3">resistive</text>
<text x="20" y="78.6">•</text>
<text x="20" y="82.9">•</text>
<text x="25" y="78.6">Low noise: 50 nV/√Hz, G ≥ 100</text>
<text x="25" y="82.9">High CMRR: 96 dB (minimum), G ≥ 10</text>
<text x="111.1" y="83.9">A single external resistor sets any gain from 1 to</text>
<text x="20" y="87.1">•</text>
<text x="25" y="87.1">Low input bias current: 280 pA (maximum)</text>
<text x="111.1" y="88.2">1000. The INA333-Q1 is designed to use an industry-</text>
<text x="20" y="91.3">•</text>
<text x="20" y="95.6">•</text>
<text x="25" y="91.3">Supply range: 1.8 V to 5.5 V</text>
<text x="25" y="95.6">Input voltage: (V–) + 0.1 V to (V+) – 0.1 V</text>
<text x="111.1" y="92.4">standard gain equation: G = 1 + (100 kΩ / R ).</text>
<text x="20" y="99.8">•</text>
<text x="25" y="99.8">Output range: (V–) + 0.05 V to (V+) – 0.05 V</text>
<text x="111.1" y="98.7">The</text>
<text x="119.8" y="98.7">INA333-Q1</text>
<text x="140.1" y="98.7">provides</text>
<text x="156.1" y="98.7">very</text>
<text x="165.4" y="98.7">low</text>
<text x="173.3" y="98.7">offset</text>
<text x="184.5" y="98.7">voltage</text>
<text x="20" y="104">•</text>
<text x="25" y="104">Low quiescent current: 50 μA</text>
<text x="111.1" y="103">(25</text>
<text x="111.1" y="107.2">(0.1</text>
<text x="119" y="103">μV,</text>
<text x="120" y="107.2">μV/°C,</text>
<text x="126.8" y="103">G</text>
<text x="132.3" y="103">≥</text>
<text x="133.1" y="107.2">G</text>
<text x="137" y="103">100),</text>
<text x="138.6" y="107.2">≥</text>
<text x="143.4" y="107.2">100),</text>
<text x="147.8" y="103">excellent</text>
<text x="154.2" y="107.2">and</text>
<text x="162.9" y="107.2">high</text>
<text x="164.5" y="103">offset</text>
<text x="172.4" y="107.2">common-mode</text>
<text x="175.9" y="103">voltage</text>
<text x="190" y="103">drift</text>
<text x="20" y="108.3">•</text>
<text x="20" y="112.5">•</text>
<text x="25" y="108.3">Operating temperature: –40°C to +125°C</text>
<text x="25" y="112.5">RFI filtered inputs</text>
<text x="111.1" y="111.4">rejection (96 dB at G ≥ 10). The device operates</text>
<text x="20" y="116.7">•</text>
<text x="25" y="116.7">Package: 8-pin VSSOP</text>
<text x="111.1" y="115.7">with power supplies as low as 1.8 V (±0.9 V), and</text>
<text x="111.1" y="119.9">quiescent</text>
<text x="128.9" y="119.9">current</text>
<text x="142.5" y="119.9">is</text>
<text x="147.7" y="119.9">only</text>
<text x="156.8" y="119.9">50</text>
<text x="163.4" y="119.9">μA.</text>
<text x="171.4" y="119.9">Auto-calibration</text>
<text x="111.1" y="124.1">techniques</text>
<text x="131.1" y="124.1">maintain</text>
<text x="147.3" y="124.1">excellent</text>
<text x="164.2" y="124.1">precision</text>
<text x="181.2" y="124.1">over</text>
<text x="191" y="124.1">the</text>
<text x="20" y="129.4">•</text>
<text x="111.1" y="128.4">automotive</text>
<text x="132.1" y="128.4">temperature</text>
<text x="154.8" y="128.4">range.</text>
<text x="168.5" y="128.4">The</text>
<text x="178.3" y="128.4">INA333-Q1</text>
<text x="20" y="133.7">•</text>
<text x="20" y="137.9">•</text>
<text x="111.1" y="132.6">provides a very low peak-to-peak noise of 1 µV.</text>
<text x="20" y="142.1">•</text>
<text x="111.1" y="139">The</text>
<text x="111.1" y="143.2">VSSOP package and is specified over the T</text>
<text x="120" y="139">INA333-Q1</text>
<text x="140.5" y="139">device</text>
<text x="153.6" y="139">is</text>
<text x="158.9" y="139">available</text>
<text x="175.7" y="139">in</text>
<text x="181.3" y="139">an</text>
<text x="182.9" y="143.2">= –40°C</text>
<text x="188.1" y="139">8-pin</text>
<text x="20" y="146.4">•</text>
<text x="111.1" y="147.4">to +125°C temperature range.</text>
<text x="20" y="150.6">•</text>
<text x="20" y="154.8">•</text>
<text x="25" y="154.8">Control-panel, force-sensor-based switches</text>
<text x="136.2" y="153.8">Package Information</text>
<text x="90.2" y="256.5">Simplified Schematic</text>
</g>
<g font-size="3.5" fill="#00f">
<text x="25" y="56.9">Functional Safety-Capable</text>
<text x="30" y="61.7">Documentation available to aid functional safety</text>
<text x="30" y="65.9">system design</text>
<text x="25" y="129.4">Powertrain torque sensor</text>
<text x="25" y="133.7">Powertrain pressure sensor</text>
<text x="25" y="137.9">Powertrain temperature sensor</text>
<text x="25" y="142.1">Powertrain knock sensor</text>
<text x="25" y="146.4">Vehicle occupant detection sensor</text>
<text x="25" y="150.6">Driver vital sign monitoring</text>
</g>
<text font-size="3.2" fill="#00f" x="180.8" y="21.1">INA333-Q1</text>
<g font-size="2.8">
<text x="114.9" y="158.2">PART NUMBER</text>
<text x="145.3" y="158.2">PACKAGE</text>
<text x="170" y="158.2">PACKAGE SIZE</text>
<text x="111.9" y="163.1">INA333-Q1</text>
<text x="140.2" y="163.1">VSSOP (8)</text>
<text x="168.4" y="163.1">3 mm × 4.9 mm</text>
<text x="111.1" y="169.9">(1)</text>
<text x="118.6" y="169.9">For all available packages, see the package option</text>
<text x="118.6" y="173.3">addendum at the end of the data sheet.</text>
<text x="111.1" y="176.7">(2)</text>
<text x="118.6" y="176.7">The package size (length × width) is a nominal value and</text>
<text x="118.6" y="180.1">includes pins, where applicable.</text>
<text x="27.9" y="265.5">An IMPORTANT NOTICE at the end of this data sheet addresses availability, warranty, changes, use in safety-critical applications,</text>
<text x="27.9" y="268.9">intellectual property matters and other important disclaimers. PRODUCTION DATA.</text>
</g>
<g font-size="2.6">
<text x="80.6" y="53.4">A</text>
<text x="179.7" y="93.1">G</text>
<text x="180.2" y="143.9">A</text>
</g>
<text font-size="2.5" x="133.2" y="24.3">SBOS464B – SEPTEMBER 2019 – REVISED JUNE 2023</text>
<g font-size="2.3">
<text x="105.9" y="183.8">V+</text>
<text x="106.7" y="187.5">7</text>
<text x="58.8" y="193.9">V</text>
<text x="64.5" y="193.8">2</text>
<text x="74.3" y="193.9">RFI Filtered Inputs</text>
<text x="103.7" y="193.9">+</text>
<text x="105.2" y="197">A1</text>
<text x="118.7" y="193.3">150 k</text>
<text x="134.2" y="193.3">150 k</text>
<text x="74.3" y="200.4">RFI Filtered Inputs</text>
<text x="103.7" y="200.4">–</text>
<text x="64.5" y="204.3">1</text>
<text x="82.7" y="205.4">50 k</text>
<text x="134.2" y="210">–</text>
<text x="55.4" y="213.9">R</text>
<text x="82.7" y="215.6">50 k</text>
<text x="135.3" y="213.4">A3</text>
<text x="152" y="213.2">6</text>
<text x="155.5" y="213.9">V</text>
<text x="133.8" y="216.4">+</text>
<text x="64.5" y="223">8</text>
<text x="74.3" y="227.1">RFI Filtered Inputs</text>
<text x="104.1" y="227.5">–</text>
<text x="118.7" y="227.5">150 k</text>
<text x="133.8" y="226.7">150 k</text>
<text x="59.4" y="233.2">V</text>
<text x="64.5" y="233.5">3</text>
<text x="74.3" y="233.5">RFI Filtered Inputs</text>
<text x="103.7" y="233.9">+</text>
<text x="105.2" y="230.9">A2</text>
<text x="152" y="230.5">5</text>
<text x="155.5" y="230.9">REF</text>
<text x="140.2" y="238.2">INA333-Q1</text>
<text x="105.9" y="244.1">V</text>
<text x="106.7" y="240.3">4</text>
<text x="134.7" y="248.6">G = 1 +</text>
<text x="143.9" y="246.7">100 k</text>
<text x="145.8" y="250.1">R</text>
</g>
<g font-size="2.1" fill="#00f">
<text x="159.2" y="157.3">(1)</text>
<text x="191" y="157.3">(2)</text>
</g>
<g font-size="1.5">
<text x="60.4" y="194.3">IN-</text>
<text x="57.1" y="214.3">G</text>
<text x="157.1" y="214.3">OUT</text>
<text x="60.9" y="233.5">IN+</text>
<text x="147.5" y="250.5">G</text>
</g>
</svg>
